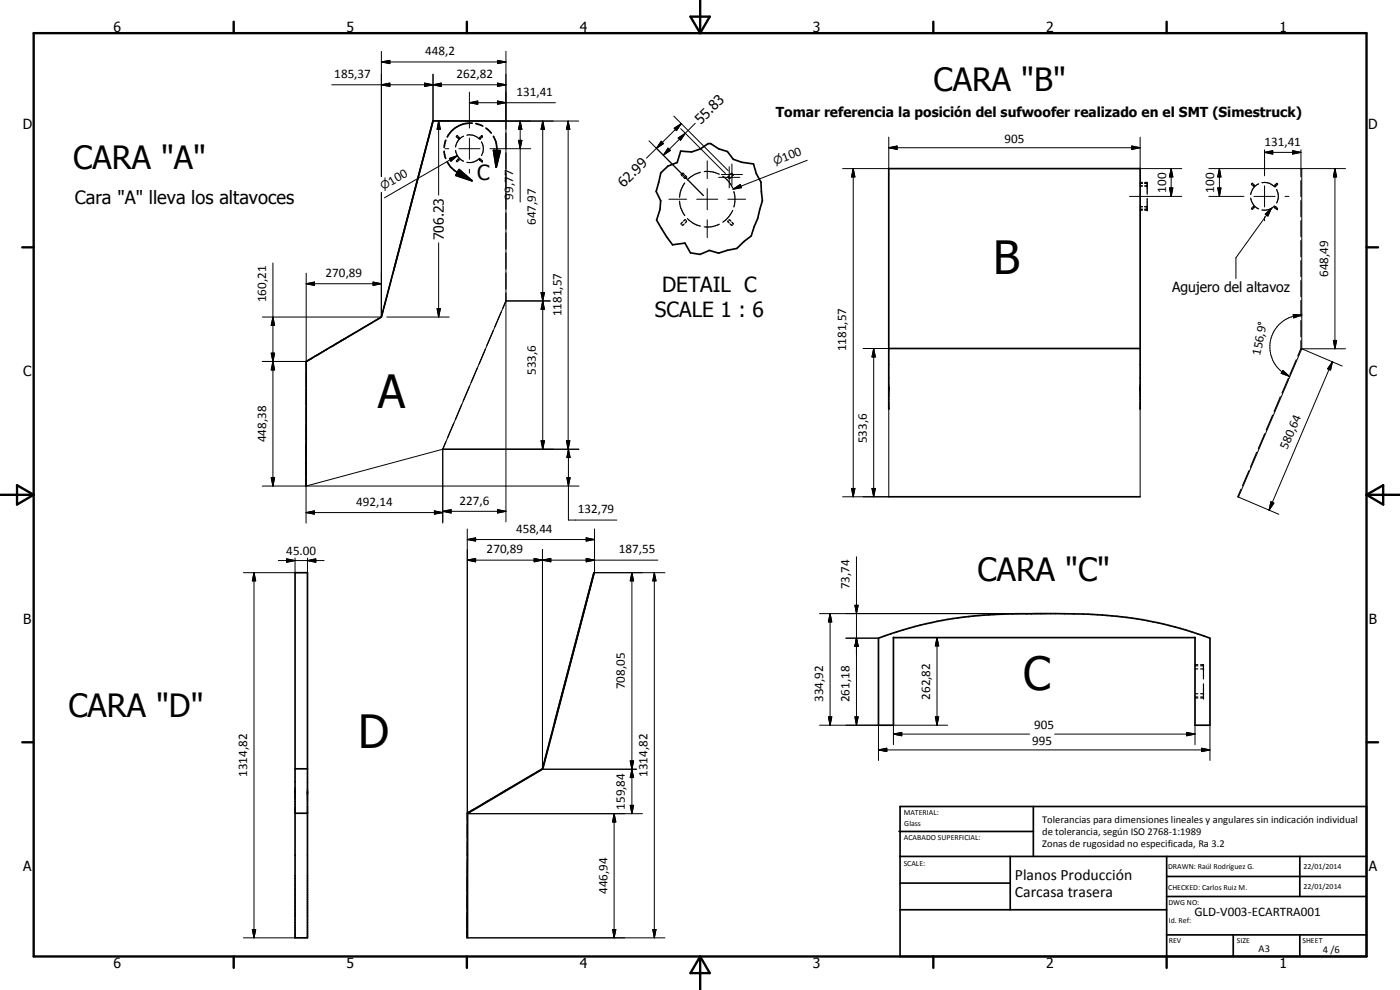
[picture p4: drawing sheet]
<svg xmlns="http://www.w3.org/2000/svg" width="420mm" height="297mm" viewBox="0 0 420 297" stroke-linecap="round" stroke-linejoin="round" font-family="sans-serif">
<g fill="none" stroke="#000" stroke-width=".35">
<path d="M151.8 36.3v2.4M151.8 39.9v4.8M136.7 45.1a4.2 4.2 0 0 0 2.4 3.3M137 40.9l.2 .3M137.1 40.7l.3 .2M137.2 48l-.2 .4M137.3 41.3l.3 .2M137.4 48.3l-.3 .2M137.6 41.1l.2 .3M137.6 41.5h.1M137.6 47.8l-.3 .1M137.7 47.9l-.1 .3"/>
<path d="M139.1 40.9a4.2 4.2 0 0 0-2.4 3.2M140.1 40.6a4 4 0 0 1 3.8 1.2M143.9 47.5a4.2 4.2 0 0 1-3.8 1.2M144 47.9l.2 .3M144.1 47.8l.3 .1M144.2 41.1l-.2 .3M144.3 48.3l.3 .2M144.4 41.3l-.3 .2M144.5 42.6a3.9 3.9 0 0 1 0 4M144.6 48l.2 .4M144.6 40.7l-.3 .2M144.8 40.9l-.2 .3"/>
<path d="M151.8 45.9v4.8M151.8 51.9v4.8M151.8 57.9v4.8M204.5 52.2l.3 .7M204.8 52l.6 .4M205.1 53.2l.7 .4M205.5 54.9a7.7 7.7 0 0 0-1.5 4.3M205.6 52.6l.4 .7M210.2 51.7l-1.7 .6-2.2 1.7M211.4 51.5l2.6 .1 1.9 .7M216.9 52.9a8.2 8.2 0 0 1 3 3.5M218.9 52.7l-.4 .6"/>
<path d="M219.4 53.2l-.7 .4M219.8 52l-.7 .4M220 52.3l-.3 .6M220.2 57.5a8 8 0 0 1 0 4.6M342.2 54.7h.6M342.2 55h.6M342.2 55.8h.6M343.6 54.7l.7 .1M343.6 55h.7M343.6 55.8h.7M344.3 54.9v.2M344.3 55.2v.3"/>
<path d="M344.3 55.6v2.7M344.3 59.5v2.7M375.4 59.4a4.2 4.2 0 0 0 2.3 3.3M375.6 55.2l.2 .3M375.7 55l.4 .2M376 55.6l.2 .2M376.2 55.3l.1 .2M376.3 55.5h.1M376.4 55.5v.2M377.7 55.2a4 4 0 0 0-2.3 3.2M378.7 54.8a4.1 4.1 0 0 1 3.8 1.2M382.8 55.4l-.2 .3"/>
<path d="M383.1 55.6l-.4 .2M383.1 56.9a4.2 4.2 0 0 1 0 4M383.2 55l-.3 .2M383.4 55.2l-.2 .3M390.4 50.6v2.4M390.4 54.2v4.8M151.8 63.9v4.8M151.8 69.9v4.8M151.8 75.9v4.8M204 60.4a7.9 7.9 0 0 0 1.5 4.3M204.8 66.6l-.3 .7M205.3 67.2l-.6 .4"/>
<path d="M205.8 66l-.7 .3M206 66.3l-.4 .6M206.3 65.6l1.6 1.3 2.3 1M215.9 67.3l-1.9 .6-2.6 .2M218.5 66.3l.4 .6M218.7 66l.7 .4M219.1 67.2l.6 .4M219.7 66.7l.3 .6M219.9 63.2h.1M219.9 63.2l-1.2 1.8-1.8 1.7M342.2 63.1h.6M342.2 62.8h.6"/>
<path d="M342.2 62h.6M343.6 62.8h.7M343.6 62h.7M344.3 62.4v.2M344.3 62.7v.2M344.3 63l-.7 .1M375.8 62.4l-.2 .3M376 62.6l-.3 .2M376.2 62l-.2 .2M376.4 62.1l-.2 .4M382.5 61.8a4.1 4.1 0 0 1-3.8 1.2M382.6 62.1l.2 .4"/>
<path d="M382.7 62l.4 .2M382.9 62.6l.3 .2M383.2 62.4l.2 .3M390.4 60.2v4.8M390.4 66.2v4.8M390.4 72.2v4.8M390.4 78.2v4.8M107.3 99.4l-3.6 2.1M111.8 96.7l-3.6 2.1M115 93.3l-.5 1.8-1.8 1.1M116.2 88.6l-1 3.7M117.4 83.9l-1 3.8"/>
<path d="M118.1 81.2l-.4 1.8M148 99.2l-1.9 4.4M150.4 93.6l-1.9 4.5M151.8 87.9v2.4l-.9 2.2M151.8 81.9v4.8M390.4 84.2v4.8M390.4 90.2v4.8M390.4 96.2v4.8M91.9 111.7v4.3M91.9 117v4.3M93.7 107.4l-1.8 1.1v2.1M98.2 104.7l-3.6 2.1"/>
<path d="M102.7 102.1l-3.6 2.1M140.9 115.9l-1.9 4.4M143.3 110.3l-1.9 4.5M145.7 104.8l-1.9 4.4M384.2 119l-1.8 4.5M386.7 113.5l-1.9 4.4M389 107.9l-1.9 4.5M390.4 102.2v2.4l-.9 2.2M91.9 138.3v4.3M91.9 122.3v4.3M91.9 127.7v4.3M91.9 133v4.3"/>
<path d="M133.8 132.5l-.9 2.3M136.2 127l-1.9 4.4M138.5 121.4l-1.8 4.5M377.1 135.7l-1.8 4.5M379.5 130.2l-1.9 4.4M381.9 124.6l-1.9 4.4M91.9 143.7v2.1M372.4 146.8l-.9 2.3M374.8 141.3l-1.9 4.4M268.1 191.2v.1M358.6 199.4h.9M358.6 199.8h.9"/>
<path d="M358.6 191.2v.1M360.3 199.4l.9 .2M360.3 199.8h.9M361.2 199.6v.3M165.7 219.5l-1 3.7M166.4 216.7l-.4 1.9M358.6 209.4h.9M358.6 209.1h.9M358.6 208.2h.9M358.6 200.7h.9M360.3 209.1h.9M360.3 208.2h.9"/>
<path d="M360.3 200.7h.9M361.2 200v.3M361.2 200.5v3.2M361.2 205.2v3.2M361.2 208.6v.3M361.2 209v.2M361.2 209.3l-.9 .1M151.1 237.6l-3.6 2.1M155.6 234.9l-3.6 2.2M160.1 232.3l-3.6 2.1M163.3 228.8l-.5 1.9-1.8 1M164.5 224.2l-1 3.7"/>
<path d="M140.2 247.2v4.3M140.2 252.5v4.3M140.2 257.9v4.3M142 243l-1.8 1v2.1M146.5 240.3l-3.6 2.1M140.2 279.2v2.2M140.2 263.2v4.3M140.2 268.6v4.2M140.2 273.9v4.3"/>
</g>
<g fill="#000">
<circle cx="137" cy="40.9" r=".18"/>
<circle cx="137.6" cy="47.8" r=".18"/>
<circle cx="137.8" cy="41.4" r=".18"/>
<circle cx="144" cy="47.9" r=".18"/>
<circle cx="144.1" cy="41.5" r=".18"/>
<circle cx="144.6" cy="40.7" r=".18"/>
<circle cx="144.8" cy="40.9" r=".18"/>
<circle cx="144.8" cy="48.4" r=".18"/>
<circle cx="344.3" cy="55.8" r=".18"/>
<circle cx="375.6" cy="55.2" r=".18"/>
<circle cx="376.4" cy="55.7" r=".18"/>
<circle cx="382.7" cy="55.8" r=".18"/>
<circle cx="383.2" cy="55" r=".18"/>
<circle cx="383.4" cy="55.2" r=".18"/>
<circle cx="344.3" cy="62.8" r=".18"/>
<circle cx="344.3" cy="63" r=".18"/>
<circle cx="344.3" cy="62" r=".18"/>
<circle cx="376.2" cy="62" r=".18"/>
<circle cx="382.6" cy="62.1" r=".18"/>
<circle cx="383.4" cy="62.7" r=".18"/>
<circle cx="361.2" cy="199.8" r=".18"/>
<circle cx="361.2" cy="209.3" r=".18"/>
<circle cx="361.2" cy="208.2" r=".18"/>
<circle cx="361.2" cy="209.4" r=".18"/>
<circle cx="361.2" cy="200.7" r=".18"/>
</g>
<g fill="none" stroke="#000" stroke-width=".51">
<path d="M141.7 37a7.8 7.8 0 0 0-7.4 4M142.8 37.1l2.1 .7M145.8 38.4l1.6 1.6M151.7 36.3h-21.7l-15.5 58.8-22.6 13.4v37.3M133.3 45.4l.5 2.1M133.8 42.1l-.5 2.1M134.2 48.6l1 1.4 1.5 1.4 4.9 2.8M134.3 41v.1M137.8 50.9l3.8 3.3-4.8-1.6zM148.1 40.9l.7 1.6 .3 2-.2 5.7M148.1 45.1l2 .1-1.2 5zM204.3 45.3l3.2 .3 2.7-.9 2.3-1.6h.8l2.4 1.6 2.6 .8 1.8 2.3 2.5 .9 3.5 .5 .9 2.9 1.4 2.6 .4 5.5-1.4 5.3-1.9 5.3-2.3 1.7-2.1 2-2.8 .6-2.6 .8-2.8-.8-2.8 1.2-2.9-.4-1.6-3-3.8 .5-1.7-2.4-3-5 1-3.1 .2-2.7-1.4-2.8 1.4-5.5 2.2-2.1 2.7-1z"/>
<path d="M266.7 104.6h75.5M266.7 122.8v-72.2h75.5v72.2M266.7 149.1h75.5M88.5 171.8h3.8v109.6h-3.8zM178.3 171.8l-15.5 58.9-22.6 13.3v37.4M263.6 191.5a119.1 119.1 0 0 1 45.9-7.4h1.4a180.8 180.8 0 0 1 27.3 1.2l7.8 1.3a109.5 109.5 0 0 1 17.1 4.9v26.1h-4.5v-26.3h-90.5v26.3h-4.5zM88.5 230.7h3.8M88.5 244h3.8M269.8 249.5h40.3M270.1 242h140v45h-140zM270.1 257h140M303.2 257v16"/>
<path d="M310.1 242v15M350.1 257v30M390.1 257v12M270.1 265h33.1M270.1 273h80M350.1 269h60M350.1 263h60M350.1 280.5h60M370.1 280.5v6.5M390.1 280.5v6.5"/>
</g>
<g fill="none" stroke="#000" stroke-width=".71">
<path d="M10.1 9.9h400v277.1h-400zM70.1 6.5v3.4M140.1 6.5v3.4M207.2 5h5.8l-2.9 4.9zM210.1 0v9.9M280.1 6.5v3.4M350.1 6.5v3.4M6.7 74.2h3.4M410.1 74.2h3.5M.1 148.5h10M5.1 145.6l5 2.9-5 2.9zM410.1 148.5h10"/>
<path d="M410.1 148.5l5-2.9v5.8zM6.7 222.7h3.4M410.1 222.7h3.5M70.1 287v3.4M140.1 287v3.4M210.1 287v10M210.1 287l2.9 5h-5.8zM280.1 287v3.4M350.1 287v3.4"/>
</g>
<g fill="none" stroke="#000" stroke-width=".3">
<path d="M114.5 18.6l2.5-.5v1zM114.5 15.4v37.6M114.5 18.6h37.3M149.3 18.1l2.5 .5-2.5 .5zM151.8 15.4v141.2M99.6 25.4h52.2M114.5 25.4l2.5-.5v1.1zM127.4 24.9l2.6 .5-2.6 .6zM130 25.4l2.4-.5v1.1zM130 36.3h43.7M130 36.3l-15.5 58.8M130 22.3v14"/>
<path d="M131.6 36.3l.6 2.5h-1zM131.6 36.3v22.2M140.9 30.8l2.5-.5v1zM140.9 27.6v10.8M140.9 30.8h25.8M149.3 24.9l2.5 .5-2.5 .6zM149.3 30.3l2.5 .5-2.5 .5zM156.1 36.3l.5 2.5h-1zM156.1 36.3v24.3M162.9 36.3l.5 2.5h-1zM162.9 36.3v98.5M170.5 36.3l.5 2.5h-1z"/>
<path d="M170.5 36.3v98.5M202.2 34.8l16.4 16.4M202.3 38.5l2.2-1.4-1.5 2.1zM204.3 38.6l13.4 13.5M204.5 37.1l-7.5 7.4M208.6 37l-3 3M114.5 57.8v37.3M133.6 44.6h1.1M134.9 47.5l2.4-.8-2 1.7zM137.3 46.7l-21.9 12.7M137.7 44.6h6.3M140.9 41.4v6.4"/>
<path d="M140.9 50.8v1.1M147.1 44.6h12.2M155.6 42.1h1l-.5 2.5zM194.8 42.2l16.3 16.5M197 44.5l-3 3M198.4 42.4l.7 .7-2.1 1.4zM200.5 44.4l.7 .7-2.1 1.5zM200.7 59.8h5.4M203.5 41.4l2.1-1.4-1.4 2.1zM205.6 40l-6.5 6.6M209.1 59.8h6.3M212.2 48.3v5.3"/>
<path d="M212.2 56.6v6.3M215.7 53.2h6.3M216.5 52.4h6.3M218.4 59.8h5.4M218.9 50v6.4M219.7 49.2v6.3M220 56.8l2.2-1.4 .3 .9zM242.3 48.1l-22.3 8.7M256.1 50.6l.5 2.5h-1zM256.1 50.6v98.5M266.7 44.3l2.5-.5v1zM266.7 41.1v9.5h-13.8"/>
<path d="M266.7 44.3h75.5M339 58.9h15.7M339.7 43.8l2.5 .5-2.5 .5zM342.2 41.1v9.5h12.5M351 56.4h1l-.5 2.5zM351.5 50.6l.5 2.5h-1zM351.5 50.6v8.3M362.8 50.6h41M362.8 58.9h10.5M365.5 56.4h.9l-.4 2.5zM366 50.6l.4 2.5h-.9zM366 50.6v8.3"/>
<path d="M376.3 58.9h6.4M379.5 45.7l2.5-.5v1zM379.5 45v7.7M379.5 55.8v6.3M379.5 45.7h10.9M385.6 58.9h1.2M387.9 45.2l2.5 .5-2.5 .5zM390.4 45v5.6M390.7 50.6v54M400.6 50.6l.5 2.5h-.9zM400.6 50.6v54M81.9 78.9v66.9"/>
<path d="M131.6 72.9v22.2M212.2 66v5.3M379.4 65.6l-8.5 11.7v6.3M379.5 65.1v1.2M379.7 64.3l1.9-1.8-1.1 2.3zM381.6 62.5l-2 2.8M78.7 95.1h35.8M81.9 95.1l.5 2.5h-1zM91.9 85.1l2.5-.5v1zM91.9 82v63.8M91.9 85.1h22.6M112 84.6l2.5 .5-2.5 .5z"/>
<path d="M114.5 95.1l-22.6 13.4h-13.2M116.1 95.1h18.7M131.2 92.6h1l-.6 2.5zM162.4 87.8h1l-.5 2.5zM162.4 87.8l1 5h-1l1-5zM162.9 90.3l.5 2.5h-1zM165.1 90.3h-13.3l-18.9 44.5M388.1 94.4l2.6 .1-2.4 .9zM390.7 94.5a9.6 9.6 0 0 0-7.9 4.2 9.5 9.5 0 0 0 2 12.9l2.1 1.3M81.4 106h1l-.5 2.5zM81.4 106l1 5h-1l1-5zM81.9 108.5l.5 2.5h-1z"/>
<path d="M259 104.6h7.7M262.2 104.6l.5 2.5h-1zM262.2 104.6v44.5M385 111.2l1.9 1.7-2.4-.9zM390.7 104.6l-19 44.5M390.7 104.6l12.1 5.2M390.7 104.6h13.1M399.9 108.6l-.6 2.4-.9-.3zM399.9 108.6l-19 44.5M400.2 102.2h.9l-.5 2.4zM132.9 134.8l-41 11M132.9 134.8v22.2"/>
<path d="M132.9 134.8h40.9M162.4 132.2h1l-.5 2.6zM170 132.2h1l-.5 2.6zM170.6 134.8l.5 2.5h-1zM170.6 134.8v21.2h14.5M266.7 122.8v26.3h-13.8M342.2 122.8v26.3M78.7 145.8h95.1M81.4 143.3h1l-.5 2.5zM91.9 153.8l2.4-.5v1zM91.9 153.8h41M91.9 145.8v11.2"/>
<path d="M130.4 153.3l2.5 .5-2.5 .5zM132.9 153.4l2.5-.5v1zM132.9 153.4h18.9M140.2 158.7v85.3M149.3 152.9l2.5 .5-2.5 .5zM170.1 143.3h1l-.5 2.5zM178.4 158.7v13.2M255.6 146.6h1l-.5 2.5zM261.7 146.6h1l-.5 2.5zM371.5 149.1h.2M371.7 149.1l12.1 5.2M381.4 150.5l.9 .5-1.4 2.1z"/>
<path d="M76.2 171.8l.5 2.5h-1zM76.2 171.8v109.6M83.5 168.2h13.8M86 167.7l2.5 .5-2.5 .5zM88.5 167.4v4.4h-15.4M92.3 168.2l2.5-.5v1zM92.3 167.4v4.4M140.2 161.9l2.5-.5v.9zM140.2 168.1l2.5-.5v1zM140.2 161.9h38.2M140.2 168.1h57.2M160.3 167.6l2.5 .5-2.5 .5z"/>
<path d="M160.3 167.6l5 1v-1l-5 1zM162.8 168.1l2.5-.5v1zM162.8 164.9v65.8M175.9 161.4l2.5 .5-2.5 .4zM175.9 167.6l2.5 .5-2.5 .5zM178.4 171.9l-15.4 58.9M189.6 171.8l.5 2.5h-1zM189.6 171.8v72.3M196.4 171.8l.5 2.5h-1zM196.4 171.8v109.6M199.5 171.8h-21.2l.1 .1M257 167v50.6"/>
<path d="M245.9 184.1h67.5M249.1 184.1l.5 2.5h-1zM249.1 184.1v33.5M253.9 191.5h9.7M256.6 181.6h.9l-.5 2.5zM257 191.5l.5 2.5h-.9zM281.2 191.3l.5 2.5h-1zM281.2 191.3v26.3M245.9 217.6h17.7v10.6M248.6 215.1h1l-.5 2.5zM256.6 215.1h.9l-.5 2.5zM280.7 215.1h1l-.5 2.5z"/>
<path d="M284.4 217.6h-16.3v5.8M356.1 219.8l2.5 .5-2.5 .5zM358.6 217.6v5.8M363.1 217.6v10.6M163 230.8l-22.6 13.3M163 230.8h28M189.1 228.3h1l-.5 2.5zM189.1 228.3l1 5h-1l1-5zM189.6 230.8l.5 2.5h-1zM263.6 225l2.5-.5v1zM263.6 225h99.5M268.1 220.3l2.5-.5v1z"/>
<path d="M268.1 220.3h40.9M316.5 220.3h42.1M360.6 224.5l2.5 .5-2.5 .5zM140.4 244.1v37.3M140.4 244.1h52.4M184.3 244.1l.5 2.5h-1zM184.3 244.1v37.3M189.1 241.6h1l-.5 2.5zM75.7 278.9h1l-.5 2.5zM183.8 278.9h1l-.5 2.5zM195.9 278.9h1l-.5 2.5zM73.1 281.4h15.4"/>
<path d="M140.2 281.4h59.3"/>
</g>
<g fill="#000">
<path d="M114.5 18.6l2.5-.5v1zM149.3 18.1l2.5 .5-2.5 .5zM114.5 25.4l2.5-.5v1.1zM127.4 24.9l2.6 .5-2.6 .6zM131.6 36.3l.6 2.5h-1zM130 25.4l2.4-.5v1.1zM140.9 30.8l2.5-.5v1zM149.3 24.9l2.5 .5-2.5 .6zM149.3 30.3l2.5 .5-2.5 .5zM156.1 36.3l.5 2.5h-1zM162.9 36.3l.5 2.5h-1zM170.5 36.3l.5 2.5h-1z"/>
<path d="M202.3 38.5l2.2-1.4-1.5 2.1zM134.9 47.5l2.4-.8-2 1.7zM137.8 50.9l3.8 3.3-4.8-1.6zM148.1 45.1l2 .1-1.2 5zM155.6 42.1h1l-.5 2.5zM198.4 42.4l.7 .7-2.1 1.4zM200.5 44.4l.7 .7-2.1 1.5zM203.5 41.4l2.1-1.4-1.4 2.1zM220 56.8l2.2-1.4 .3 .9zM256.1 50.6l.5 2.5h-1zM266.7 44.3l2.5-.5v1zM339.7 43.8l2.5 .5-2.5 .5z"/>
<path d="M351 56.4h1l-.5 2.5zM351.5 50.6l.5 2.5h-1zM365.5 56.4h.9l-.4 2.5zM366 50.6l.4 2.5h-.9zM379.5 45.7l2.5-.5v1zM387.9 45.2l2.5 .5-2.5 .5zM400.6 50.6l.5 2.5h-.9zM379.7 64.3l1.9-1.8-1.1 2.3zM81.9 95.1l.5 2.5h-1zM91.9 85.1l2.5-.5v1zM112 84.6l2.5 .5-2.5 .5zM131.2 92.6h1l-.6 2.5z"/>
<path d="M162.4 87.8h1l-.5 2.5zM162.9 90.3l.5 2.5h-1zM388.1 94.4l2.6 .1-2.4 .9zM81.4 106h1l-.5 2.5zM81.9 108.5l.5 2.5h-1zM262.2 104.6l.5 2.5h-1zM385 111.2l1.9 1.7-2.4-.9zM399.9 108.6l-.6 2.4-.9-.3zM400.2 102.2h.9l-.5 2.4zM162.4 132.2h1l-.5 2.6zM170 132.2h1l-.5 2.6zM170.6 134.8l.5 2.5h-1z"/>
<path d="M81.4 143.3h1l-.5 2.5zM91.9 153.8l2.4-.5v1zM130.4 153.3l2.5 .5-2.5 .5zM132.9 153.4l2.5-.5v1zM149.3 152.9l2.5 .5-2.5 .5zM170.1 143.3h1l-.5 2.5zM255.6 146.6h1l-.5 2.5zM261.7 146.6h1l-.5 2.5zM381.4 150.5l.9 .5-1.4 2.1zM76.2 171.8l.5 2.5h-1zM86 167.7l2.5 .5-2.5 .5zM92.3 168.2l2.5-.5v1z"/>
<path d="M140.2 161.9l2.5-.5v.9zM140.2 168.1l2.5-.5v1zM160.3 167.6l2.5 .5-2.5 .5zM162.8 168.1l2.5-.5v1zM175.9 161.4l2.5 .5-2.5 .4zM175.9 167.6l2.5 .5-2.5 .5zM189.6 171.8l.5 2.5h-1zM196.4 171.8l.5 2.5h-1zM249.1 184.1l.5 2.5h-1zM256.6 181.6h.9l-.5 2.5zM257 191.5l.5 2.5h-.9zM281.2 191.3l.5 2.5h-1z"/>
<path d="M248.6 215.1h1l-.5 2.5zM256.6 215.1h.9l-.5 2.5zM268.1 220.3l2.5-.5v1zM280.7 215.1h1l-.5 2.5zM189.1 228.3h1l-.5 2.5zM189.6 230.8l.5 2.5h-1zM263.6 225l2.5-.5v1zM356.1 219.8l2.5 .5-2.5 .5zM360.6 224.5l2.5 .5-2.5 .5zM184.3 244.1l.5 2.5h-1zM189.1 241.6h1l-.5 2.5zM75.7 278.9h1l-.5 2.5z"/>
<path d="M183.8 278.9h1l-.5 2.5zM195.9 278.9h1l-.5 2.5z"/>
</g>
<g font-size="13.7">
<text x="298.1" y="82.3">B</text>
<text x="113.4" y="122.4">A</text>
<text x="307" y="206.9">C</text>
<text x="107.5" y="224.6">D</text>
</g>
<g font-size="9.6">
<text x="280.2" y="27.2">CARA &quot;B&quot;</text>
<text x="22" y="50.8">CARA &quot;A&quot;</text>
<text x="293.4" y="174.2">CARA &quot;C&quot;</text>
<text x="20.5" y="215">CARA &quot;D&quot;</text>
</g>
<g font-size="6.3">
<text x="143.2" y="54.1">C</text>
<text x="198.7" y="87.5">DETAIL C</text>
<text x="196.5" y="95">SCALE 1 : 6</text>
</g>
<text font-size="5.5" x="22.4" y="61.2">Cara &quot;A&quot; lleva los altavoces</text>
<g font-size="4.7">
<text x="304.6" y="263.9">Planos Producción</text>
<text x="304.6" y="269.3">Carcasa trasera</text>
</g>
<g font-size="4.2">
<text x="34" y="9.6">6</text>
<text x="104" y="9.6">5</text>
<text x="174" y="9.6">4</text>
<text x="244" y="9.6">3</text>
<text x="314" y="9.6">2</text>
<text x="384" y="9.6">1</text>
<text x="6.8" y="38.7">D</text>
<text x="210.3" y="37.5" transform="rotate(-45 210.3 37.5)">55.83</text>
<text x="410.6" y="38.7">D</text>
<text x="187.2" y="56.5" transform="rotate(-45 187.2 56.5)">62.99</text>
<text x="133.2" y="72.1" transform="rotate(-90 133.2 72.1)">706.23</text>
<text x="351.7" y="87.5">Agujero del altavoz</text>
<text x="7" y="112.9">C</text>
<text x="410.8" y="112.9">C</text>
<text x="7" y="187.1">B</text>
<text x="410.8" y="187.1">B</text>
<text x="7" y="261.4">A</text>
<text x="410.8" y="261.4">A</text>
<text x="34" y="290.4">6</text>
<text x="104" y="290.4">5</text>
<text x="174" y="290.4">4</text>
<text x="244" y="290.4">3</text>
<text x="314" y="290.4">2</text>
<text x="384" y="290.4">1</text>
</g>
<text font-size="4.1" x="232.8" y="35.2">Tomar referencia la posición del sufwoofer realizado en el SMT (Simestruck)</text>
<g font-size="3.9">
<text x="127.6" y="16.6">448,2</text>
<text x="100.3" y="23.4">185,37</text>
<text x="137" y="23.4">262,82</text>
<text x="155" y="28.7">131,41</text>
<text x="301.4" y="42.8">905</text>
<text x="379.5" y="43.7">131,41</text>
<text x="235.2" y="48.6" transform="rotate(-21 235.2 48.6)">100</text>
<text x="117.4" y="55.7" transform="rotate(-30 117.4 55.7)">100</text>
<text x="154" y="59.9" transform="rotate(-90 154 59.9)">99,77</text>
<text x="350" y="57.8" transform="rotate(-90 350 57.8)">100</text>
<text x="364.4" y="57.8" transform="rotate(-90 364.4 57.8)">100</text>
<text x="160.9" y="67.5" transform="rotate(-90 160.9 67.5)">647,97</text>
<text x="97.7" y="83.1">270,89</text>
<text x="398.6" y="83.1" transform="rotate(-90 398.6 83.1)">648,49</text>
<text x="79.9" y="90.7" transform="rotate(-90 79.9 90.7)">160,21</text>
<text x="168.5" y="94.8" transform="rotate(-90 168.5 94.8)">1181,57</text>
<text x="254" y="105.4" transform="rotate(-90 254 105.4)">1181,57</text>
<text x="378.2" y="106.8" transform="rotate(-78 378.2 106.8)">156,9°</text>
<text x="160.9" y="112.5" transform="rotate(-90 160.9 112.5)">533,6</text>
<text x="79.9" y="132.7" transform="rotate(-90 79.9 132.7)">448,38</text>
<text x="260.1" y="133" transform="rotate(-90 260.1 133)">533,6</text>
<text x="386.3" y="135" transform="rotate(-67 386.3 135)">580,64</text>
<text x="106.9" y="151.7">492,14</text>
<text x="137.9" y="151.4">227,6</text>
<text x="173.4" y="154">132,79</text>
<text x="154.9" y="159.8">458,44</text>
<text x="85.9" y="166.7">45.00</text>
<text x="146" y="166">270,89</text>
<text x="185.7" y="166">187,55</text>
<text x="255" y="176.8" transform="rotate(-90 255 176.8)">73,74</text>
<text x="187.6" y="206.8" transform="rotate(-90 187.6 206.8)">708,05</text>
<text x="279.1" y="210" transform="rotate(-90 279.1 210)">262,82</text>
<text x="247" y="210.6" transform="rotate(-90 247 210.6)">334,92</text>
<text x="255" y="210.7" transform="rotate(-90 255 210.7)">261,18</text>
<text x="310.4" y="218.7">905</text>
<text x="309.7" y="223.4">995</text>
<text x="74.2" y="233.1" transform="rotate(-90 74.2 233.1)">1314,82</text>
<text x="194.3" y="233.1" transform="rotate(-90 194.3 233.1)">1314,82</text>
<text x="187.6" y="243" transform="rotate(-90 187.6 243)">159,84</text>
<text x="182.3" y="268.2" transform="rotate(-90 182.3 268.2)">446,94</text>
<text x="358.5" y="275">GLD-V003-ECARTRA001</text>
</g>
<g font-size="3.3">
<text x="232.6" y="49.6" transform="rotate(-21 232.6 49.6)">n</text>
<text x="115" y="57.1" transform="rotate(-30 115 57.1)">n</text>
</g>
<g font-size="3.1">
<text x="312.7" y="246.8">Tolerancias para dimensiones lineales y angulares sin indicación individual</text>
<text x="312.7" y="250.4">de tolerancia, según ISO 2768-1:1989</text>
<text x="312.7" y="254">Zonas de rugosidad no especificada, Ra 3.2</text>
<text x="377.7" y="285.6">A3</text>
<text x="397" y="285.9">4 /6</text>
</g>
<g font-size="2.4">
<text x="271.2" y="244.4">MATERIAL:</text>
<text x="271.3" y="252">ACABADO SUPERFICIAL:</text>
<text x="271.4" y="247.9">Glass</text>
<text x="271.2" y="259.7">SCALE:</text>
<text x="350.6" y="260.8">DRAWN: Raúl Rodríguez G.</text>
<text x="391.2" y="260.6">22/01/2014</text>
<text x="350.6" y="267">CHECKED: Carlos Ruiz M.</text>
<text x="391.2" y="266.7">22/01/2014</text>
<text x="350.6" y="271.4">DWG NO:</text>
<text x="350.8" y="276.9">Id. Ref:</text>
<text x="350.8" y="282.8">REV</text>
<text x="371.2" y="282.9">SIZE</text>
<text x="390.9" y="282.9">SHEET</text>
</g>
</svg>
